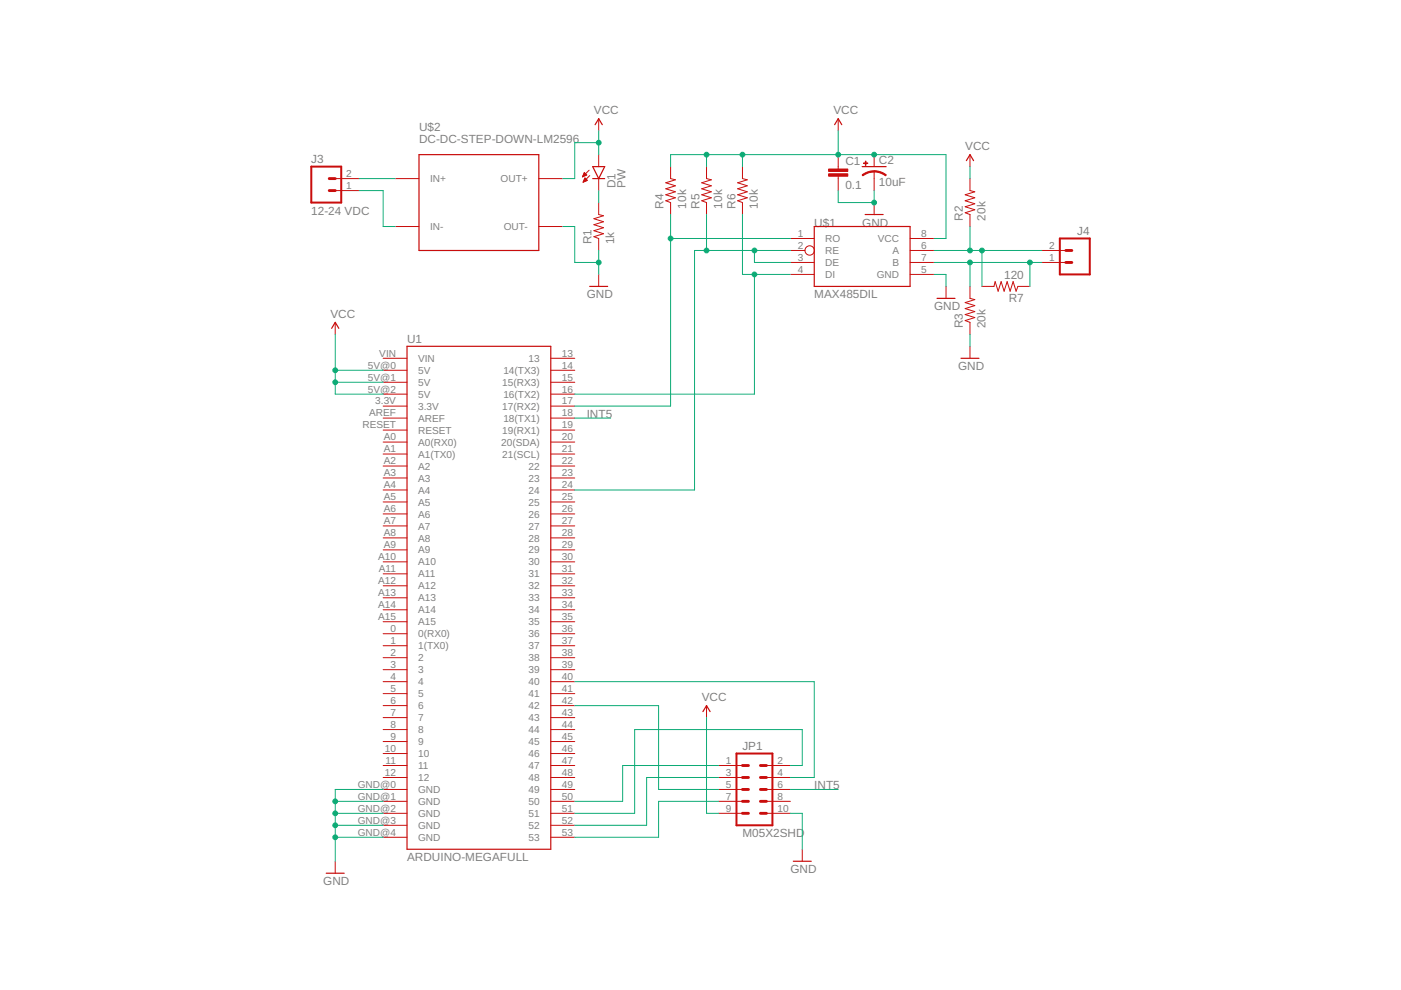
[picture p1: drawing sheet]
<svg xmlns="http://www.w3.org/2000/svg" width="297mm" height="210mm" viewBox="0 0 297 210" stroke-linecap="round" stroke-linejoin="round" font-family="sans-serif">
<g fill="none" stroke="#c90d0c" stroke-width=".25">
<path d="M88.8 32.8h25.4v20.3h-25.4zM125.7 35.3h2.5l-1.3 2.6zM125.7 37.9h2.5M126.2 26.4l.7-1.2 .8 1.2M177 26.4l.7-1.2 .8 1.2M182.8 35.3h5.1M204.9 34.1l.8-1.3 .7 1.3M172.6 48h20.4v12.7h-20.4zM183.4 45.5h3.8M70.3 69.6l.8-1.3 .7 1.3M86.3 73.4h30.5v106.7h-30.5zM125 60.7h3.8"/>
<path d="M198.7 63.3h3.8M203.8 76h3.8M149 150.9l.8-1.3 .8 1.3M69.2 185.1h3.8M168.2 182.6h3.8"/>
</g>
<g fill="none" stroke="#c90d0c" stroke-width=".21">
<path d="M71.1 37.9h5.1M83.8 37.9h5M114.2 37.9h5.1M123.5 37.5h.1M123.6 37.3h.2M123.6 37.2h.5M123.7 37.1h.7M123.7 38.5h.1M123.7 37h.6M123.7 38.4h.4M123.8 36.9h.3M123.8 38.3h.6"/>
<path d="M123.8 36.7h.2M123.8 38.2h.7M123.9 38.1h.4M123.9 36.6h.1M123.9 38h.3M124 37.8h.1M124 37.7l.5 .5-.9 .4zM124.4 37.1l-.5-.5-.4 .9M124.4 37.1l-.9 .4M124.9 36.1l-1.4 1.4M125 37.2l-1.4 1.4M126.9 25.2v2.5"/>
<path d="M126.9 32.8v2.5M126.9 37.9v2.5M142.2 35.3v2.6l1 .2-2 .7 2 .6-2 .6 2 .7-2 .6 2 .6-2 .7 1 .3v2.6M149.8 35.3v2.6l1 .2-2 .7 2 .6-2 .6 2 .7-2 .6 2 .6-2 .7 1 .3v2.6M157.4 35.3v2.6l1 .2-2 .7 2 .6-2 .6 2 .7-2 .6 2 .6-2 .7 1 .3v2.6M177.7 25.2v2.5M177.7 32.8v3M177.7 37.4v3M185.3 32.8v2.5M185.3 36.3v4.1M205.7 37.9v2.5l1 .3-2.1 .6 2.1 .6-2.1 .7 2.1 .6-2.1 .6 2.1 .7-2.1 .6 1.1 .4v2.5M205.7 32.8v2.5"/>
<path d="M71.1 40.4h5.1M83.8 48h5M114.2 48h5.1M126.9 42.9v2.6l1.1 .2-2.1 .7 2.1 .6-2.1 .6 2.1 .7-2.1 .6 2.1 .7-2.1 .6 1 .4v2.5M126.9 58.2v2.5M167.6 50.6h5M167.6 53.1h3.1M167.6 55.6h5M167.6 58.2h5M185.3 42.9v2.6M193 50.6h5M193 53.1h5"/>
<path d="M193 55.6h5M193 58.2h5M220.9 53.1h5.1M220.9 55.6h5.1M71.1 68.3v2.6M81.2 78.5h5.1M81.2 76h5.1M116.8 78.5h5.1M116.8 76h5.1M200.6 60.7v2.6M205.7 60.7v2.6l1 .2-2.1 .7 2.1 .6-2.1 .6 2.1 .7-2.1 .6 2.1 .6-2.1 .7 1.1 .3v2.6M205.7 73.4v2.6"/>
<path d="M208.2 60.7h2.5l.3-1 .6 2 .7-2 .6 2 .6-2 .7 2 .6-2 .6 2 .4-1h2.6M81.2 91.2h5.1M81.2 81h5.1M81.2 93.7h5.1M81.2 96.3h5.1M81.2 98.8h5.1M81.2 83.6h5.1M81.2 86.1h5.1M81.2 88.6h5.1M116.8 91.2h5.1M116.8 81h5.1M116.8 93.7h5.1"/>
<path d="M116.8 96.3h5.1M116.8 98.8h5.1M116.8 83.6h5.1M116.8 86.1h5.1M116.8 88.6h5.1M81.2 101.3h5.1M81.2 103.9h5.1M81.2 106.4h5.1M81.2 109h5.1M81.2 111.5h5.1M81.2 114h5.1M81.2 116.6h5.1"/>
<path d="M81.2 119.1h5.1M116.8 101.3h5.1M116.8 103.9h5.1M116.8 106.4h5.1M116.8 109h5.1M116.8 111.5h5.1M116.8 114h5.1M116.8 116.6h5.1M116.8 119.1h5.1M81.2 121.7h5.1M81.2 124.2h5.1M81.2 126.7h5.1"/>
<path d="M81.2 129.3h5.1M81.2 131.8h5.1M81.2 136.9h5.1M81.2 139.4h5.1M81.2 134.4h5.1M116.8 121.7h5.1M116.8 124.2h5.1M116.8 126.7h5.1M116.8 129.3h5.1M116.8 131.8h5.1M116.8 136.9h5.1M116.8 139.4h5.1"/>
<path d="M116.8 134.4h5.1M81.2 142h5.1M81.2 144.5h5.1M81.2 147.1h5.1M81.2 149.6h5.1M81.2 152.1h5.1M81.2 154.7h5.1M81.2 157.2h5.1M81.2 159.8h5.1M116.8 142h5.1M116.8 144.5h5.1M116.8 147.1h5.1"/>
<path d="M116.8 149.6h5.1M116.8 152.1h5.1M116.8 154.7h5.1M116.8 157.2h5.1M116.8 159.8h5.1M149.8 149.6v2.5M81.2 177.5h5.1M81.2 162.3h5.1M81.2 164.8h5.1M81.2 167.4h5.1M81.2 169.9h5.1M81.2 172.4h5.1"/>
<path d="M81.2 175h5.1M116.8 177.5h5.1M116.8 162.3h5.1M116.8 164.8h5.1M116.8 167.4h5.1M116.8 169.9h5.1M116.8 172.4h5.1M116.8 175h5.1M152.3 162.3h5.1M152.3 164.8h5.1M152.3 167.4h5.1M152.3 169.9h5.1"/>
<path d="M152.3 172.4h5.1M162.5 162.3h5.1M162.5 164.8h5.1M162.5 167.4h5.1M162.5 169.9h5.1M162.5 172.4h5.1M71.1 182.6v2.5M170.1 180.1v2.5"/>
<circle cx="171.7" cy="53.1" r=".99"/>
</g>
<path d="M66 35.3h6.3v7.6h-6.3zM224.7 50.6h6.4v7.6h-6.4zM156.1 159.8h7.7v15.2h-7.7z" fill="none" stroke="#c90d0c" stroke-width=".42"/>
<g fill="none" stroke="#c90d0c" stroke-width=".61">
<path d="M69.8 37.9h1.3M69.8 40.4h1.3M226 53.1h1.2M226 55.6h1.2M157.4 167.4h1.3M157.4 169.9h1.3M157.4 172.4h1.3M157.4 162.3h1.3M157.4 164.8h1.3M161.2 167.4h1.3M161.2 169.9h1.3M161.2 172.4h1.3"/>
<path d="M161.2 162.3h1.3M161.2 164.8h1.3"/>
</g>
<g fill="#c90d0c" stroke="#c90d0c" stroke-width=".21">
<path d="M175.7 36.9h4v.5h-4z"/>
<path d="M175.7 35.8h4v.5h-4z"/>
<path d="M183.1 34.5h.9v.2h-.9z"/>
<path d="M183.5 34.2h.1v.9h-.1z"/>
</g>
<g fill="#c90d0c" stroke="#c90d0c" stroke-width=".21">
<path d="M185.3 36.2l1.4 .2 1.2 .7-.2 .2-1.3-.7-1.1-.2z" fill-rule="evenodd"/>
<path d="M182.8 37.1l1.2-.7 1.3-.2v.3l-1 .1-1.4 .7z" fill-rule="evenodd"/>
</g>
<g fill="none" stroke="#0dab76" stroke-width=".21">
<path d="M76.2 37.9h7.6M126.9 30.2h-5v7.7h-2.6M126.9 27.7v5.1M142.2 35.3v-2.5h58.4v17.8h-2.6M149.8 32.8v2.5M157.4 32.8v2.5M177.7 27.7v5.1M205.7 35.3v2.6M76.2 40.4h5v7.6h2.6M119.3 48h2.6v7.6h5M126.9 40.4v2.5M126.9 53.1v5.1"/>
<path d="M142.2 45.5v40.6h-20.3M142.2 50.6h25.4M149.8 45.5v7.6M157.4 45.5v12.7h10.2M160 53.1v2.5h7.6M160 58.2v25.4h-38.1M167.6 53.1h-20.3v50.8h-25.4M177.7 40.4v2.5h7.6v-2.5M198 53.1h22.9M198 55.6h22.9M198 58.2h2.6v2.5M205.7 48v5.1"/>
<path d="M205.7 55.6v5.1M208.2 53.1v7.6M218.4 55.6v5.1M71.1 70.9v12.7h10.1M71.1 78.5h10.1M205.7 70.9v2.5M71.1 81h10.1M121.9 88.6h7.6M121.9 149.6h17.7v17.8h12.7M121.9 144.5h50.7v20.3h-5M149.8 152.1v20.3h2.5M71.1 172.4h10.1"/>
<path d="M71.1 169.9h10.1M71.1 175h10.1M71.1 177.5h10.1M81.2 167.4h-10.1v15.2M152.3 162.3h-20.3v7.6h-10.1M152.3 169.9h-12.7v7.6h-17.7M152.3 164.8h-15.2v10.2h-15.2M167.6 162.3h2.5v-7.6h-35.5v17.7h-12.7M167.6 172.4h2.5v7.7M167.6 167.4h10.1"/>
</g>
<g fill="#0dab76" stroke="#0dab76" stroke-width=".21">
<circle cx="205.7" cy="53.1" r=".51"/>
<circle cx="208.2" cy="53.1" r=".51"/>
<circle cx="205.7" cy="55.6" r=".51"/>
<circle cx="218.4" cy="55.6" r=".51"/>
<circle cx="126.9" cy="30.2" r=".51"/>
<circle cx="149.8" cy="32.8" r=".51"/>
<circle cx="157.4" cy="32.8" r=".51"/>
<circle cx="177.7" cy="32.8" r=".51"/>
<circle cx="185.3" cy="32.8" r=".51"/>
<circle cx="71.1" cy="81" r=".51"/>
<circle cx="71.1" cy="78.5" r=".51"/>
<circle cx="126.9" cy="55.6" r=".51"/>
<circle cx="185.3" cy="42.9" r=".51"/>
<circle cx="71.1" cy="169.9" r=".51"/>
<circle cx="71.1" cy="172.4" r=".51"/>
<circle cx="71.1" cy="175" r=".51"/>
<circle cx="71.1" cy="177.5" r=".51"/>
<circle cx="142.2" cy="50.6" r=".51"/>
<circle cx="160" cy="58.2" r=".51"/>
<circle cx="160" cy="53.1" r=".51"/>
<circle cx="149.8" cy="53.1" r=".51"/>
</g>
<g font-size="2.5" fill="#808080">
<text x="88.8" y="27.7">U$2</text>
<text x="125.9" y="24.2">VCC</text>
<text x="176.7" y="24.2">VCC</text>
<text x="66" y="34.6">J3</text>
<text x="88.8" y="30.2">DC-DC-STEP-DOWN-LM2596</text>
<text x="179.2" y="34.9">C1</text>
<text x="186.4" y="34.7">C2</text>
<text x="204.6" y="31.8">VCC</text>
<text x="130.5" y="39.9" transform="rotate(-90 130.5 39.9)">D1</text>
<text x="132.6" y="39.9" transform="rotate(-90 132.6 39.9)">PW</text>
<text x="179.2" y="40">0.1</text>
<text x="186.4" y="39.5">10uF</text>
<text x="66" y="45.5">12-24 VDC</text>
<text x="140.7" y="44.2" transform="rotate(-90 140.7 44.2)">R4</text>
<text x="145.5" y="44.2" transform="rotate(-90 145.5 44.2)">10k</text>
<text x="148.3" y="44.2" transform="rotate(-90 148.3 44.2)">R5</text>
<text x="153.1" y="44.2" transform="rotate(-90 153.1 44.2)">10k</text>
<text x="155.9" y="44.2" transform="rotate(-90 155.9 44.2)">R6</text>
<text x="160.7" y="44.2" transform="rotate(-90 160.7 44.2)">10k</text>
<text x="204.2" y="46.8" transform="rotate(-90 204.2 46.8)">R2</text>
<text x="209" y="46.8" transform="rotate(-90 209 46.8)">20k</text>
<text x="125.4" y="51.8" transform="rotate(-90 125.4 51.8)">R1</text>
<text x="130.2" y="51.8" transform="rotate(-90 130.2 51.8)">1k</text>
<text x="172.6" y="48">U$1</text>
<text x="182.8" y="48">GND</text>
<text x="228.4" y="49.8">J4</text>
<text x="212.9" y="59.2">120</text>
<text x="124.4" y="63.3">GND</text>
<text x="172.6" y="63.3">MAX485DIL</text>
<text x="198" y="65.8">GND</text>
<text x="213.9" y="64">R7</text>
<text x="70.1" y="67.3">VCC</text>
<text x="204.2" y="69.6" transform="rotate(-90 204.2 69.6)">R3</text>
<text x="209" y="69.6" transform="rotate(-90 209 69.6)">20k</text>
<text x="86.3" y="72.7">U1</text>
<text x="203.1" y="78.5">GND</text>
<text x="124.4" y="88.7">INT5</text>
<text x="148.8" y="148.6">VCC</text>
<text x="157.4" y="159">JP1</text>
<text x="172.6" y="167.4">INT5</text>
<text x="157.4" y="177.5">M05X2SHD</text>
<text x="86.3" y="182.6">ARDUINO-MEGAFULL</text>
<text x="167.6" y="185.2">GND</text>
<text x="68.5" y="187.7">GND</text>
</g>
<g font-size="2.1" fill="#808080">
<text x="73.4" y="40.1">1</text>
<text x="73.4" y="37.5">2</text>
<text x="91.2" y="38.6">IN+</text>
<text x="106.1" y="38.6">OUT+</text>
<text x="91.2" y="48.8">IN-</text>
<text x="106.8" y="48.8">OUT-</text>
<text x="169.1" y="50.2">1</text>
<text x="169.1" y="52.7">2</text>
<text x="175" y="51.3">RO</text>
<text x="175" y="53.9">RE</text>
<text x="186.1" y="51.3">VCC</text>
<text x="189.2" y="53.9">A</text>
<text x="195.3" y="52.7">6</text>
<text x="195.3" y="50.2">8</text>
<text x="222.4" y="52.7">2</text>
<text x="169.1" y="55.3">3</text>
<text x="169.1" y="57.8">4</text>
<text x="175" y="56.4">DE</text>
<text x="175" y="58.9">DI</text>
<text x="185.9" y="58.9">GND</text>
<text x="189.2" y="56.4">B</text>
<text x="195.3" y="57.8">5</text>
<text x="195.3" y="55.3">7</text>
<text x="222.4" y="55.3">1</text>
<text x="80.4" y="75.6">VIN</text>
<text x="88.6" y="76.7">VIN</text>
<text x="112.1" y="76.7">13</text>
<text x="119.1" y="75.6">13</text>
<text x="78" y="78.1">5V@0</text>
<text x="78" y="80.7">5V@1</text>
<text x="78" y="83.2">5V@2</text>
<text x="88.6" y="79.3">5V</text>
<text x="88.6" y="81.8">5V</text>
<text x="106.5" y="81.8">15(RX3)</text>
<text x="106.7" y="79.3">14(TX3)</text>
<text x="119.1" y="83.2">16</text>
<text x="119.1" y="80.7">15</text>
<text x="119.1" y="78.1">14</text>
<text x="78.3" y="88.3">AREF</text>
<text x="79.6" y="85.8">3.3V</text>
<text x="88.6" y="84.3">5V</text>
<text x="88.6" y="86.9">3.3V</text>
<text x="88.6" y="89.4">AREF</text>
<text x="106.5" y="86.9">17(RX2)</text>
<text x="106.7" y="84.3">16(TX2)</text>
<text x="106.7" y="89.4">18(TX1)</text>
<text x="119.1" y="85.8">17</text>
<text x="119.1" y="88.3">18</text>
<text x="76.8" y="90.8">RESET</text>
<text x="81.3" y="93.4">A0</text>
<text x="81.3" y="95.9">A1</text>
<text x="88.6" y="92">RESET</text>
<text x="88.6" y="94.5">A0(RX0)</text>
<text x="106.3" y="94.5">20(SDA)</text>
<text x="106.5" y="92">19(RX1)</text>
<text x="119.1" y="95.9">21</text>
<text x="119.1" y="93.4">20</text>
<text x="119.1" y="90.8">19</text>
<text x="81.3" y="98.5">A2</text>
<text x="81.3" y="101">A3</text>
<text x="88.6" y="97">A1(TX0)</text>
<text x="88.6" y="99.6">A2</text>
<text x="106.5" y="97">21(SCL)</text>
<text x="112.1" y="99.6">22</text>
<text x="119.1" y="98.5">22</text>
<text x="119.1" y="101">23</text>
<text x="81.3" y="103.5">A4</text>
<text x="81.3" y="106.1">A5</text>
<text x="88.6" y="102.1">A3</text>
<text x="88.6" y="104.7">A4</text>
<text x="88.6" y="107.2">A5</text>
<text x="112.1" y="102.1">23</text>
<text x="112.1" y="104.7">24</text>
<text x="112.1" y="107.2">25</text>
<text x="119.1" y="103.5">24</text>
<text x="119.1" y="106.1">25</text>
<text x="81.3" y="108.6">A6</text>
<text x="81.3" y="111.2">A7</text>
<text x="81.3" y="113.7">A8</text>
<text x="88.6" y="109.7">A6</text>
<text x="88.6" y="112.3">A7</text>
<text x="112.1" y="109.7">26</text>
<text x="112.1" y="112.3">27</text>
<text x="119.1" y="108.6">26</text>
<text x="119.1" y="111.2">27</text>
<text x="119.1" y="113.7">28</text>
<text x="80.2" y="118.8">A10</text>
<text x="81.3" y="116.2">A9</text>
<text x="88.6" y="114.8">A8</text>
<text x="88.6" y="117.4">A9</text>
<text x="88.6" y="119.9">A10</text>
<text x="112.1" y="114.8">28</text>
<text x="112.1" y="117.4">29</text>
<text x="112.1" y="119.9">30</text>
<text x="119.1" y="116.2">29</text>
<text x="119.1" y="118.8">30</text>
<text x="80.2" y="123.9">A12</text>
<text x="80.3" y="121.3">A11</text>
<text x="88.6" y="122.4">A11</text>
<text x="88.6" y="125">A12</text>
<text x="112.1" y="122.4">31</text>
<text x="112.1" y="125">32</text>
<text x="119.1" y="121.3">31</text>
<text x="119.1" y="123.9">32</text>
<text x="80.2" y="126.4">A13</text>
<text x="80.2" y="128.9">A14</text>
<text x="80.2" y="131.5">A15</text>
<text x="88.6" y="127.5">A13</text>
<text x="88.6" y="130">A14</text>
<text x="112.1" y="127.5">33</text>
<text x="112.1" y="130">34</text>
<text x="119.1" y="126.4">33</text>
<text x="119.1" y="128.9">34</text>
<text x="119.1" y="131.5">35</text>
<text x="82.8" y="136.5">1</text>
<text x="82.8" y="134">0</text>
<text x="88.6" y="132.6">A15</text>
<text x="88.6" y="137.7">1(TX0)</text>
<text x="88.6" y="135.1">0(RX0)</text>
<text x="112.1" y="132.6">35</text>
<text x="112.1" y="135.1">36</text>
<text x="112.1" y="137.7">37</text>
<text x="119.1" y="134">36</text>
<text x="119.1" y="136.5">37</text>
<text x="82.8" y="139.1">2</text>
<text x="82.8" y="141.6">3</text>
<text x="88.6" y="140.2">2</text>
<text x="88.6" y="142.7">3</text>
<text x="112.1" y="140.2">38</text>
<text x="112.1" y="142.7">39</text>
<text x="119.1" y="139.1">38</text>
<text x="119.1" y="141.6">39</text>
<text x="82.8" y="144.2">4</text>
<text x="82.8" y="146.7">5</text>
<text x="82.8" y="149.2">6</text>
<text x="88.6" y="145.3">4</text>
<text x="88.6" y="147.8">5</text>
<text x="112.1" y="145.3">40</text>
<text x="112.1" y="147.8">41</text>
<text x="119.1" y="144.2">40</text>
<text x="119.1" y="146.7">41</text>
<text x="119.1" y="149.2">42</text>
<text x="82.8" y="151.8">7</text>
<text x="82.8" y="154.3">8</text>
<text x="88.6" y="150.4">6</text>
<text x="88.6" y="152.9">7</text>
<text x="88.6" y="155.4">8</text>
<text x="112.1" y="150.4">42</text>
<text x="112.1" y="152.9">43</text>
<text x="112.1" y="155.4">44</text>
<text x="119.1" y="151.8">43</text>
<text x="119.1" y="154.3">44</text>
<text x="81.6" y="159.4">10</text>
<text x="81.7" y="161.9">11</text>
<text x="82.8" y="156.9">9</text>
<text x="88.6" y="158">9</text>
<text x="88.6" y="160.5">10</text>
<text x="112.1" y="158">45</text>
<text x="112.1" y="160.5">46</text>
<text x="119.1" y="156.9">45</text>
<text x="119.1" y="159.4">46</text>
<text x="119.1" y="161.9">47</text>
<text x="153.9" y="161.9">1</text>
<text x="164.8" y="161.9">2</text>
<text x="75.9" y="167">GND@0</text>
<text x="81.6" y="164.5">12</text>
<text x="88.6" y="163.1">11</text>
<text x="88.6" y="165.6">12</text>
<text x="112.1" y="163.1">47</text>
<text x="112.1" y="165.6">48</text>
<text x="119.1" y="164.5">48</text>
<text x="119.1" y="167">49</text>
<text x="153.9" y="167">5</text>
<text x="153.9" y="164.5">3</text>
<text x="164.8" y="167">6</text>
<text x="164.8" y="164.5">4</text>
<text x="75.9" y="169.6">GND@1</text>
<text x="75.9" y="172.1">GND@2</text>
<text x="88.6" y="168.1">GND</text>
<text x="88.6" y="170.7">GND</text>
<text x="88.6" y="173.2">GND</text>
<text x="112.1" y="173.2">51</text>
<text x="112.1" y="170.7">50</text>
<text x="112.1" y="168.1">49</text>
<text x="119.1" y="172.1">51</text>
<text x="119.1" y="169.6">50</text>
<text x="153.9" y="172.1">9</text>
<text x="153.9" y="169.6">7</text>
<text x="164.8" y="172.1">10</text>
<text x="164.8" y="169.6">8</text>
<text x="75.9" y="177.2">GND@4</text>
<text x="75.9" y="174.6">GND@3</text>
<text x="88.6" y="178.3">GND</text>
<text x="88.6" y="175.8">GND</text>
<text x="112.1" y="178.3">53</text>
<text x="112.1" y="175.8">52</text>
<text x="119.1" y="177.2">53</text>
<text x="119.1" y="174.6">52</text>
</g>
</svg>
